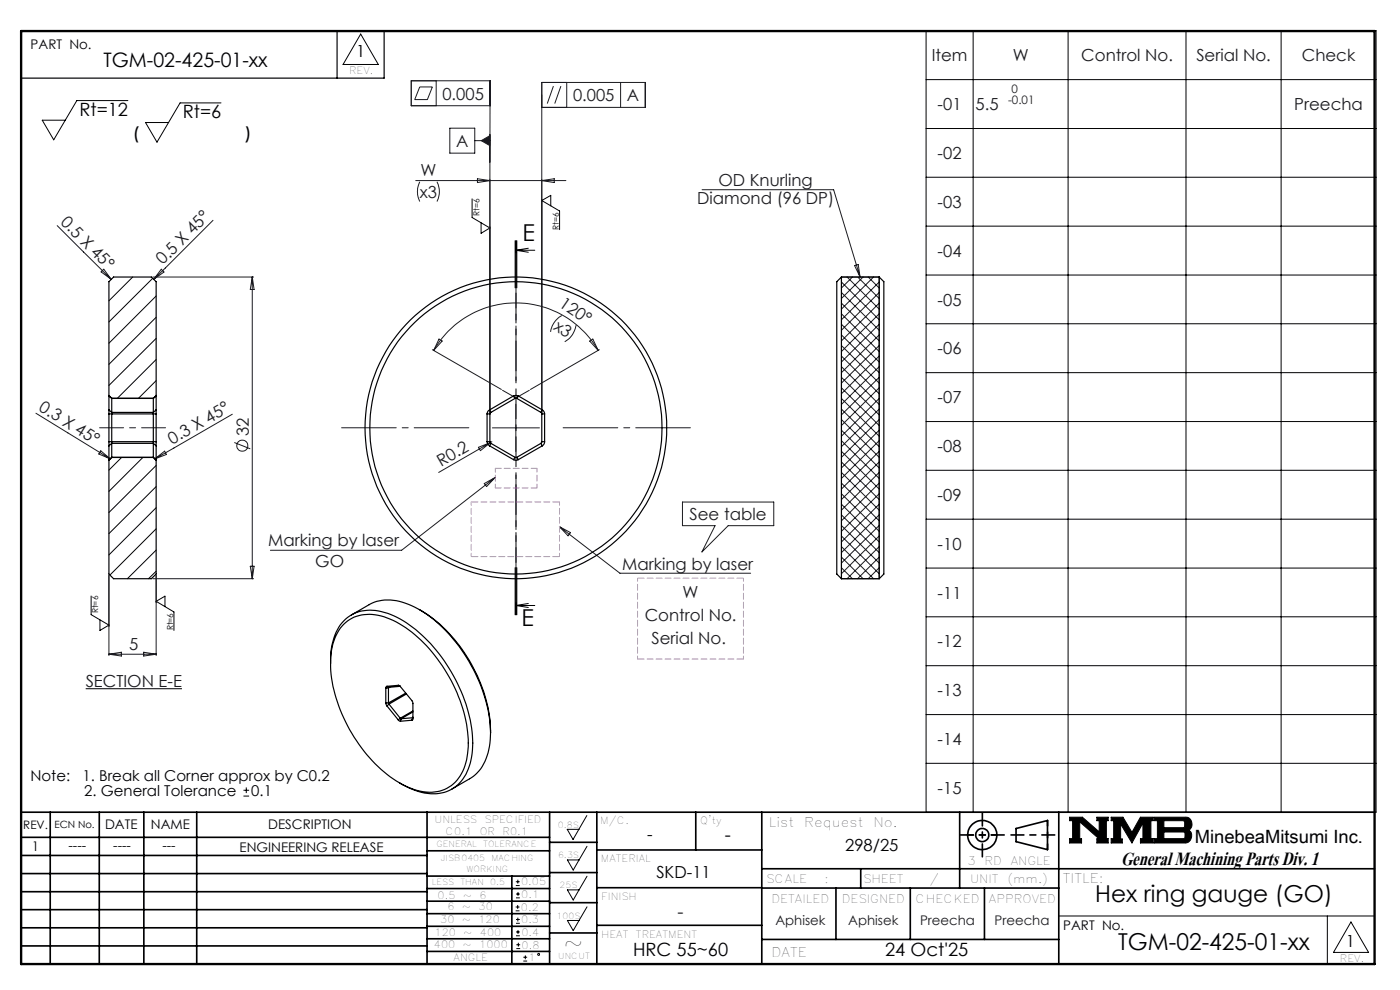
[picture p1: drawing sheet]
<svg xmlns="http://www.w3.org/2000/svg" width="297mm" height="210mm" viewBox="0 0 297 210" stroke-linecap="round" stroke-linejoin="round" font-family="sans-serif">
<g fill="none" stroke="#000" stroke-width=".21">
<path d="M76.5 7.2l3.8 6.5h-7.5zM196.5 6.5h95.4v165.8h-95.4zM196.5 16.9h95.4M206.4 6.5v165.8M226.6 6.5v165.8M251.6 6.5v165.8M271.8 6.5v165.8M27.1 21.3h-10.8l-4.9 8.4-2.4-4.2h4.9M46.9 21.8h-8.7l-4.9 8.4-2.4-4.2h4.9M196.5 27.3h95.4M196.5 37.6h95.4M100.2 42.2v3.9l3.7 2.3-1.8 1.1v-2.2"/>
<path d="M103.9 48.1v39.4M109.3 51.1v10M109.4 53.1h4.1M109.4 53.1l2.7 .4M109.5 51.1v10M109.6 51.1v10M112.1 52.7l-2.7 .4M114.9 42.3v45.2M116.8 43.7v-2.3l-1.9 1.1 3.8 2.3v3.9M196.5 48h95.4M196.5 58.3h95.4M196.5 68.7h95.4"/>
<path d="M196.5 79h95.4M196.5 89.4h95.4M196.5 99.8h95.4M196.5 110.1h95.4M19.3 126.4v4l3.8 2.2-1.9 1.1v-2.2M23.1 122.1v10.8M33.1 122.1v5.8M35 128.7v-2.2l-1.9 1.1 3.8 2.2v3.9M109.3 120.4v10M109.4 128.4h4.1M109.4 128.4l2.7 .5M109.5 120.4v10"/>
<path d="M109.6 120.4v10zM112.1 128l-2.7 .4M196.5 120.5h95.4M196.5 130.8h95.4M18.2 146.1h20.4M196.5 141.2h95.4M196.5 151.6h95.4M51.6 168.9h1.2M51.6 167.6h1.2M52.2 167v1.2M120.3 175.9h2.5l-1.2 2.2zM124.5 173l-1.7 2.9"/>
<path d="M124.5 179.5l-1.7 2.9M196.5 161.9h95.4M226.9 173.3h2.7l3.6 3.2v-2.4h-.5v-.8h2.4v.8h-.4v3.8h.4v.9h-2.4v-.9h.5l-4.1-3.6v3.6h.3v.9h-2.5v-.9h.6v-3.8h-.6zM235.7 173.3h2.5l1.9 3.3 1.8-3.3h2.8v.8h-.5v3.8h.5v.9h-2.8v-.9h.6v-3.3l-2.4 4.2-2.4-4v3.2h.4v.8h-2.4v-.9h.6v-3.8h-.6zM244.9 173.3h6.6a1.47 1.47 0 0 1 1.3 1.2 1.47 1.47 0 0 1-.7 1.6 1.48 1.48 0 0 1 .7 1.6 1.48 1.48 0 0 1-1.4 1.1h-6.5v-.9h.6v-3.8h-.6zM246.9 174.1h4.1l.3 .2v1l-.3 .3h-4.1zM246.9 176.5h4.2l.3 .3v.8l-.4 .3h-4.1zM109.4 193.2h.8M109.4 192.4h.8M109.4 187.8h.8M109.4 187h.8M109.5 198.5h.8"/>
<path d="M109.5 197.7h.8M109.5 195.9h.8M109.5 195h.8M109.5 190.5h.8M109.5 189.6h.8M109.8 192v.8M109.9 194.7v.8M109.9 186.6v.8M109.9 189.2v.8M109.9 197.3v.8M110 200v.8M120.4 182.4h2.4l-1.2 2.2z"/>
<path d="M120.4 188.8h2.4l-1.2 2.1zM120.4 195.3h2.4l-1.2 2.1zM124.5 185.9l-1.7 2.9M124.5 192.4l-1.7 2.9M224.6 194.3h67M281.6 194.3v10.2M286.6 195.6l3.7 6.4h-7.4zM109.5 201.2h.8M109.5 200.4h.8M111 203.9h.8M111 203.1h.8M111.4 202.7v.8"/>
<circle cx="114.3" cy="202.5" r=".2"/>
</g>
<g fill="none" stroke="#000" stroke-width=".35">
<path d="M4.5 172.3h287.1M4.5 177.6h112.1M10.7 172.3v32.2M21.1 172.3v32.2M30.5 172.3v32.2M41.7 172.3v32.2M90.6 172.3v32.2M116.6 172.3v32.2M116.6 178.7h10M126.6 172.3v32.2M147.6 172.3v8M161.6 172.3v32.2"/>
<path d="M203.6 172.3v16.1M215.5 175.7l6.7-1.6v6.1l-6.7-1.7zM224.6 172.3v32.2M4.5 185.3h86.1M4.5 181.5h86.1M4.5 189.2h86.1M4.5 193h86.1M4.5 196.8h86.1M90.6 199.1h26M90.6 193.8h26M90.6 188.5h26M90.6 191.2h26"/>
<path d="M90.6 180.5h26M90.6 185.8h26M90.6 196.5h26M108.6 185.8v18.5M116.6 185.1h10M116.6 191.5h10M116.6 197.9h10M126.6 196.3h35M126.6 188.3h35M126.6 180.3h35M161.6 184.3h130M161.6 199.3h63"/>
<path d="M161.6 188.4h63M177.3 188.4v10.9M182.6 184.3v4.1M193.1 188.4v10.9M208.8 188.4v10.9M4.5 200.7h86.1M90.6 201.8h26"/>
<circle cx="208.4" cy="177.1" r="3.1"/>
<circle cx="208.4" cy="177.1" r="1.4"/>
</g>
<path d="M4.5 6.6h287.1" fill="none" stroke="#000" stroke-width=".21" stroke-dasharray="6.3 1.3 1.3 1.3" stroke-dashoffset="1.9"/>
<path d="M71.5 6.6v10M81.5 6.6v10h-77" fill="none" stroke="#000" stroke-width=".25"/>
<path d="M205.3 177.1h6.2M222.2 174v6.2" fill="none" stroke="#000" stroke-width=".35" stroke-dasharray="15.2 1.3 1.3 1.3" stroke-dashoffset="14.1"/>
<path d="M203.8 177.1h9.2M208.4 172.5v9.2M214.5 177.1h9.3" fill="none" stroke="#000" stroke-width=".35" stroke-dasharray="15.2 1.3 1.3 1.3" stroke-dashoffset="12.5"/>
<path d="M4.5 6.6h287.1v197.9h-287.1z" fill="none" stroke="#000" stroke-width=".5"/>
<path d="M226.9 173.3v.8h.6v3.8h-.6v.9h2.5v-.9h-.3v-3.6l4.1 3.6h-.5v.9h2.4v-.9h-.4v-3.8h.4v-.8h-2.4v.8h.5v2.4l-3.6-3.2zM235.7 173.3v.8h.6v3.8h-.6v.9h2.4v-.8h-.4v-3.2l2.4 4 2.4-4.2v3.3h-.6v.9h2.8v-.9h-.5v-3.8h.5v-.8h-2.8l-1.8 3.3-1.9-3.3zM246.9 176.5h4.2l.3 .2v1l-.3 .2h-4.2zM244.9 173.3v.8h.6v3.8h-.6v.9h6.9l.7-.5 .3-.9-.1-.7-.6-.6a1.48 1.48 0 0 0 .7-1.6 1.48 1.48 0 0 0-1.3-1.2zM246.9 174.1h4.1l.3 .2v1.1l-.2 .2h-4.2z" fill-rule="evenodd" fill="#000"/>
<g fill="none" stroke="#191924" stroke-width=".21">
<path d="M89 18.4h2.7l-1 2.7h-2.7zM92.5 17.1v5.3M117.4 18.3l-1.3 3.7M119 18.3l-1.3 3.7M120.2 17.5v5.3M131.7 17.5v5.3M88.2 38.3h31.9M89 38.6a4.7 4.7 0 0 0 0 4.1M92.7 38.6l.1 .2a4.6 4.6 0 0 1-.1 3.9M95.4 27.2h5.3v5.3h-5.3zM100.7 29.8h3.2M101.3 37.9l2.6 .4-2.6 .4z"/>
<path d="M102.1 29.8l1.8-1v2.1zM104 22.4h-16.8v-5.3h16.8l-.1 70.7M114.9 22.8h22v-5.3h-22v70.3M114.9 38.3l2.7-.4v.8zM12.1 47.9l11.5 11.4M22 57.1l1.6 2.2-2.2-1.6zM32.4 58.8h21.4M34.2 57.1l.6 .6-2.2 1.6zM45.2 46.7l-12.6 12.6M53.5 58.8v64M53.5 58.8l.4 2.6h-.8zM148.9 40.2h27.9l5.7 18.6"/>
<path d="M178.5 58.8h8v64h-8zM178.5 59.8l8 8M178.6 58.8h-.1M179.7 58.8l6.8 6.8M180.8 58.8l-2.3 2.3M181.3 56.3l.8-.2 .4 2.7zM182.1 58.9l4.4 4.4M183.1 58.8l-4.6 4.5M184.2 58.8l2.3 2.3M185.3 58.8l-6.8 6.8M186.4 58.8h.1M186.5 59.8l-8 8"/>
<path d="M91.7 74.2l14.7 8.4M92 74.3a20.2 20.2 0 0 1 34.9 0M93.1 71.9l.7 .4-1.8 2zM119.2 66.9a4.7 4.7 0 0 0-2.4 3.5M122.2 69l-.2 .9a4.6 4.6 0 0 1-2.2 2.6M125.1 72.3l.7-.4 1.1 2.4zM127.1 74.2l-14.6 8.4M178.5 77.8l8 8M178.5 75.5l8 8M178.5 73.3l8 8M178.5 71l8 8M178.5 68.8l8 8"/>
<path d="M178.5 66.6l8 8M178.5 64.3l8 8M178.5 62l8 8.1M186.5 62l-8 8.1M186.5 64.3l-8 8M186.5 66.6l-8 8M186.5 68.8l-8 8M186.5 71l-8 8M186.5 73.3l-8 8M186.5 75.5l-8 8M186.5 77.8l-8 8M7.6 87.7l15.8 9.7"/>
<path d="M21.4 95.6l2 1.8-2.4-1.1zM32.8 97.4l2.1-1.7 .4 .7zM49.3 87.9l-16.5 9.5M49.7 93.9l3.4 1.3M101.5 94.9l2.5-1-2.1 1.7zM104 93.9l-10.9 6.3M104.4 93.7l-.4 .2M104.5 90.8h9.9M106.6 82.8l3 1.7M109.4 85.8v10M112.3 82.8l-3 1.7M178.5 98l8 8"/>
<path d="M178.5 95.7l8 8M178.5 93.5l8 8M178.5 91.3l8 8M178.5 89l8 8M178.5 86.8l8 7.9M178.5 84.5l8 8M178.5 82.3l8 8M178.5 80l8 8M186.5 80l-8 8M186.5 82.3l-8 8M186.5 84.5l-8 8M186.5 86.8l-8 7.9"/>
<path d="M186.5 89l-8 8M186.5 91.3l-8 8M186.5 93.5l-8 8M186.5 95.7l-8 8M186.5 98l-8 8M102.7 102.6l2.4-1.3-1.9 1.9zM105.1 101.3l-19.9 15.4h-27.8M118.7 111.7l12.8 9.9h27.7M118.7 111.7l2.3 1.3-.5 .7zM144.8 106.5h19.3v5h-9.6l-5.6 5.6 2.8-5.6h-6.9zM178.5 118.2l4.6 4.6M178.5 115.9l6.8 6.9"/>
<path d="M178.5 113.7l8 8M178.5 111.5l8 7.9M178.5 109.2l8 8M178.5 107l8 8M178.5 104.7l8 8M178.5 102.5l8 8M178.5 100.2l8 8M186.5 100.2l-8 8M186.5 102.5l-8 8M186.5 104.7l-8 8M186.5 107l-8 8M186.5 109.2l-8 8"/>
<path d="M186.5 111.5l-8 7.9M186.5 113.7l-8 8M186.5 115.9l-6.8 6.9M186.5 118.2l-4.6 4.6M23.1 122.1v17M23.1 138.8h10M23.1 138.8l2.7-.4v.8zM30.5 138.4l2.6 .4-2.6 .4zM32.4 122.8h21.4M33.1 122.1v17M53.1 120.1h.8l-.4 2.7zM178.5 122.7l.1 .1"/>
<path d="M178.5 120.4l2.3 2.4M186.5 120.4l-2.3 2.4M186.5 122.7l-.1 .1"/>
<circle cx="51.4" cy="94.6" r="1.18"/>
</g>
<path d="M109.5 51.1v79.3" fill="none" stroke="#000" stroke-width=".21" stroke-dasharray="6.3 1.3 1.3 1.3" stroke-dashoffset="-.9"/>
<path d="M99.5 90.7h-27M109.5 80.7v-27M119.5 90.7h27M109.5 100.7v27" fill="none" stroke="#191924" stroke-width=".21" stroke-dasharray="15.2 1.3 1.3 1.3" stroke-dashoffset="3.6"/>
<path d="M21.1 90.7h14" fill="none" stroke="#191924" stroke-width=".21" stroke-dasharray="15.2 1.3 1.3 1.3" stroke-dashoffset="10.1"/>
<path d="M105.1 99.3h8.8M105.1 103.5h8.8" fill="none" stroke="#f0f" stroke-width=".21" stroke-dasharray="1.3 .6"/>
<path d="M105.1 99.3v4.2M113.9 99.3v4.2" fill="none" stroke="#f0f" stroke-width=".21" stroke-dasharray="1.3 .6" stroke-dashoffset=".5"/>
<path d="M100 106.5h18.7M100 118.1h18.7" fill="none" stroke="#f0f" stroke-width=".21" stroke-dasharray="1.3 .6" stroke-dashoffset="-.2"/>
<path d="M100 106.5v11.6M118.7 106.5v11.6M135.3 122.7v17.1M157.7 122.7v17.1" fill="none" stroke="#f0f" stroke-width=".21" stroke-dasharray="1.3 .6" stroke-dashoffset=".6"/>
<path d="M135.3 122.7h22.4M135.3 139.8h22.4" fill="none" stroke="#f0f" stroke-width=".21" stroke-dasharray="1.3 .6" stroke-dashoffset="-.1"/>
<path d="M102.1 29.8l1.8-1v2.1z" fill="#191924"/>
<g fill="none" stroke="#000" stroke-width=".25">
<path d="M178.5 58.8v64M178.5 58.8l-1 1v62l1 1M178.5 58.8h8M186.5 58.8v64M186.5 58.8l1 1v62l-1 1M23.1 97.5v.1M23.1 83.9v.1M23.1 87v.8M23.1 93.7v.9M23.1 93.7h10M23.1 87.8h10M23.1 83.9v-24.1l1-1h8l1 1v24.1"/>
<path d="M23.1 97.6v24.2l1 1h8l1-1v-24.2M23.1 83.9l.6 .6M23.1 84v3M23.1 87.8v5.9M23.1 94.6v2.9M23.1 84l.6 .5M23.1 87l.6 .5M23.7 84.5h.1M23.7 97h.1M23.7 87.5v6.5M23.7 84.5h8.8M23.7 97l-.6 .6"/>
<path d="M23.7 97h8.8M23.7 97l-.6 .5M23.7 84.5v3M23.7 94v3M23.7 87.5h8.8M23.7 94h8.8M23.7 94l-.6 .6M32.5 84.5h.1M32.5 97h.1M32.5 87.5v6.5M32.5 97l.6 .6M32.5 97l.6 .5"/>
<path d="M32.5 84.5v3M32.5 94v3M32.5 94l.6 .6M33.1 83.9v.1M33.1 97.5v.1M33.1 87v.8M33.1 93.7v.9M33.1 84v3M33.1 87.8v5.9M33.1 94.6v2.9M33.1 83.9l-.6 .6M33.1 84l-.6 .5"/>
<path d="M33.1 87l-.6 .5M103.3 93.7l.2 .5 .4 .4M103.3 93.7h.6M103.3 87.8v5.9M103.3 87.8h.6M103.9 87l-.4 .3-.2 .5M103.9 94.6l5 2.9M103.9 87l.2 .5M103.9 93.7l.2 .3M103.9 87.8v5.9M104.1 87.5l-.2 .3M104.1 94l-.2 .6"/>
<path d="M104.1 94l5.2 3M108.9 97.5l.4 .1 .7-.1M108.9 84h1.1M108.9 84l-5 3M108.9 84l.4 .5M109.3 97h.3M109.3 84.5h.3M109.3 97l-.4 .5M109.3 84.5l-5.2 3M109.6 97l.4 .5M109.6 84.5l5.2 3M110 84l5 3"/>
<path d="M110 84l-.4 .5M114.8 87.5l.1 .3M114.8 94l.2 .6M114.8 94l-5.2 3M114.9 93.7l-.1 .3M114.9 93.7h.6M114.9 87.8h.6M114.9 87.8v5.9M115 87l.4 .3 .1 .5M115 94.6l-5 2.9M115 87l-.2 .5M115.5 93.7l-.1 .5-.4 .4"/>
<path d="M115.5 87.8v5.9M72.9 132.4a8.6 8.6 0 0 1 9.9-1.1 29 29 0 0 1 13.4 14 25.4 25.4 0 0 1 2.8 15.9 7.9 7.9 0 0 1-7.3 6.9 15.6 15.6 0 0 1-10.2-4.3 33 33 0 0 1-11.4-22.3 12 12 0 0 1 2.8-9.1zM74.5 130.4l3.8-2.1a9.8 9.8 0 0 1 9 .2 29.2 29.2 0 0 1 12.7 12.7 31 31 0 0 1 4.1 14.2M89 129.3a32 32 0 0 1 14.3 20 23.6 23.6 0 0 1 .8 6.1M178.5 122.8h8M70.1 140.7a12 12 0 0 1 3.2-9.4 8.9 8.9 0 0 1 9.6-1 28.6 28.6 0 0 1 12.8 12.2 29.4 29.4 0 0 1 4.5 17.3 9.3 9.3 0 0 1-5.4 8.1 11.4 11.4 0 0 1-9.6-1.6l-.5-.3M81.8 149.1l.3 .6M81.8 145.9v3.2M81.8 145.9h.6M81.8 149.1h.6M82.1 145.6l-.3 .3M82.1 149.7l2.4 3"/>
<path d="M82.1 145.6l.4 .2M82.4 149.1l.1 .3M82.4 145.9v3.2M82.5 145.8l-.1 .1M82.5 149.4l-.4 .3M82.5 149.4l2.4 3M82.7 145.8l-.3 .1M84.5 152.7l.4 .3M84.5 145.4l.4 .2 2.7 3.3v3.7l-.2 .2M84.5 145.4l-2.4 .2M84.5 145.4l.4 .1M84.9 152.4l.2 .1"/>
<path d="M84.9 145.6l-2.4 .2M84.9 152.4l-.4 .3M85.1 152.5l-.2 .5M86.1 147l-3.7 2.1M86.2 147.2l-3.7 2.2M87.4 152.8l-2.5 .2M87.5 152.3l-.1 .5M87.5 152.3l-2.4 .2M87.6 152.1l-.1 .2M87.6 152.2l-.1 .1M87.6 151l-2.5 1.5M87.6 150.8l-2.7 1.6"/>
<path d="M104.1 155.4a11.4 11.4 0 0 1-3.7 9.3l-4.6 2.7"/>
<circle cx="109.4" cy="90.8" r="32"/>
<circle cx="109.4" cy="90.7" r="31"/>
</g>
<g fill="none" stroke="#000" stroke-width=".21">
<path d="M28.2 58.8l-5.1 5M32.4 59l-9.3 9.3M33.1 62.8l-10 10M33.1 67.3l-10 10M33.1 71.8l-10 10M33.1 76.3l-8.2 8.2M25.8 97l-2.7 2.7M30.3 97l-7.2 7.2M33.1 80.7l-3.7 3.8M33.1 98.7l-10 10M33.1 103.2l-10 10M33.1 107.7l-10 10"/>
<path d="M33.1 112.2l-9.8 9.8M33.1 116.7l-6.1 6.1M33.1 121.2l-1.6 1.6"/>
</g>
<text font-size="6.2" x="237.8" y="183.6">General Machining Parts Div. 1</text>
<g font-size="4.9">
<text x="110.8" y="51">E</text>
<text x="110.6" y="132.9">E</text>
<text x="232.4" y="191.4">Hex ring gauge (GO)</text>
<text x="119.6" y="201.8">~</text>
<text x="237.2" y="201.5">TGM-02-425-01-xx</text>
</g>
<text font-size="4.2" x="22" y="14.3">TGM-02-425-01-xx</text>
<g font-size="3.9">
<text x="16.9" y="24.6">Rt=12</text>
<text x="38.8" y="25.1">Rt=6</text>
<text x="153.8" y="178.4">-</text>
<text x="253.5" y="178.9">MinebeaMitsumi Inc.</text>
<text x="134.3" y="202.9">HRC 55~60</text>
<text x="187.8" y="202.9">24 Oct'25</text>
</g>
<text font-size="3.9" fill="#191924" x="143.7" y="194.6">-</text>
<g font-size="3.6">
<text x="28.1" y="29.4">(</text>
<text x="51.8" y="29.4">)</text>
</g>
<g font-size="3.5">
<text x="75.6" y="12.1">1</text>
<text x="137.3" y="178.2">-</text>
<text x="179.3" y="180.5">298/25</text>
<text x="139.2" y="186.3">SKD-11</text>
<text x="285.5" y="200.9">1</text>
</g>
<g font-size="3.5" fill="#191924">
<text x="197.7" y="13">Item</text>
<text x="214.8" y="13">W</text>
<text x="229.4" y="13">Control No.</text>
<text x="253.8" y="13">Serial No.</text>
<text x="276.2" y="13">Check</text>
<text x="93.9" y="21.1">0.005</text>
<text x="121.6" y="21.4">0.005</text>
<text x="133" y="21.4">A</text>
<text x="198.9" y="23.4">-01</text>
<text x="207" y="23.4">5.5</text>
<text x="274.6" y="23.4">Preecha</text>
<text x="96.8" y="31.2">A</text>
<text x="198.9" y="33.7">-02</text>
<text x="89.1" y="42">x3</text>
<text x="89.2" y="37.2">W</text>
<text x="152.4" y="39.4">OD Knurling</text>
<text x="12.7" y="47.3" transform="rotate(45 12.7 47.3)">0.5 X 45°</text>
<text x="147.9" y="43.3">Diamond (96 DP)</text>
<text x="198.9" y="44.1">-03</text>
<text x="34.6" y="56.3" transform="rotate(-45 34.6 56.3)">0.5 X 45°</text>
<text x="198.9" y="54.5">-04</text>
<text x="118.4" y="64.8" transform="rotate(34 118.4 64.8)">120°</text>
<text x="198.9" y="64.8">-05</text>
<text x="117.2" y="69.8" transform="rotate(34 117.2 69.8)">x3</text>
<text x="198.9" y="75.2">-06</text>
<text x="8" y="87" transform="rotate(32 8 87)">0.3 X 45°</text>
<text x="198.9" y="85.5">-07</text>
<text x="36.5" y="94.3" transform="rotate(-30 36.5 94.3)">0.3 X 45°</text>
<text x="52.8" y="92.6" transform="rotate(-90 52.8 92.6)">32</text>
<text x="198.9" y="95.9">-08</text>
<text x="93.6" y="99.1" transform="rotate(-30 93.6 99.1)">R0.2</text>
<text x="198.9" y="106.3">-09</text>
<text x="146.3" y="110.3">See table</text>
<text x="56.9" y="115.9">Marking by laser</text>
<text x="198.9" y="116.6">-10</text>
<text x="66.9" y="120.2">GO</text>
<text x="132" y="120.8">Marking by laser</text>
<text x="136.8" y="131.7">Control No.</text>
<text x="144.8" y="127">W</text>
<text x="198.9" y="127">-11</text>
<text x="27.4" y="138">5</text>
<text x="138.2" y="136.6">Serial No.</text>
<text x="198.9" y="137.3">-12</text>
<text x="18.2" y="145.7">SECTION E-E</text>
<text x="198.9" y="147.7">-13</text>
<text x="198.9" y="158.1">-14</text>
<text x="198.9" y="168.4">-15</text>
</g>
<g font-size="3.2">
<text x="6.5" y="165.7">Note:</text>
<text x="17.5" y="165.7">1. Break all Corner approx by C0.2</text>
<text x="17.9" y="168.8">2. General Tolerance</text>
<text x="53.3" y="168.8">0.1</text>
</g>
<g font-size="2.8">
<text x="6.5" y="10.4">PART No.</text>
<text x="22.3" y="175.9">DATE</text>
<text x="32" y="175.9">NAME</text>
<text x="56.9" y="175.9">DESCRIPTION</text>
<text x="163.1" y="175.4">List</text>
<text x="170.6" y="175.4">Request</text>
<text x="185.3" y="175.4">No.</text>
<text x="6.8" y="180.6">1</text>
<text x="14.5" y="180.3">----</text>
<text x="24" y="180.3">----</text>
<text x="34.5" y="180.3">---</text>
<text x="50.8" y="180.7">ENGINEERING RELEASE</text>
<text x="225.5" y="187.3">TITLE:</text>
<text x="225.6" y="197.2">PART No.</text>
<text x="163.7" y="203">DATE</text>
</g>
<g font-size="2.8" fill="#191924">
<text x="164.5" y="196.1">Aphisek</text>
<text x="179.9" y="196.1">Aphisek</text>
<text x="195.2" y="196.1">Preecha</text>
<text x="211" y="196.1">Preecha</text>
</g>
<g font-size="2.5" fill="#191924">
<text x="213.9" y="22.1">-0.01</text>
<text x="214.6" y="19.6">0</text>
</g>
<g font-size="2.5">
<text x="4.9" y="175.9">REV.</text>
<text x="205.2" y="183.6">3</text>
<text x="208.9" y="183.6">RD</text>
<text x="214.4" y="183.6">ANGLE</text>
<text x="162.5" y="187.3">SCALE</text>
<text x="163.7" y="191.5">DETAILED</text>
<text x="174.9" y="187.3">:</text>
<text x="178.6" y="191.5">DESIGNED</text>
<text x="183.1" y="187.3">SHEET</text>
<text x="194.2" y="191.5">CHECKED</text>
<text x="197.2" y="187.3">/</text>
<text x="205.8" y="187.3">UNIT</text>
<text x="209.8" y="191.5">APPROVED</text>
<text x="213.7" y="187.3">(mm.)</text>
</g>
<g font-size="2.1">
<text x="74.1" y="15.7">REV.</text>
<text x="11.6" y="175.6">ECN No.</text>
<text x="92.2" y="174.5">UNLESS</text>
<text x="94.5" y="177.1">C0.1</text>
<text x="101.8" y="177.1">OR</text>
<text x="102.8" y="174.5">SPECIFIED</text>
<text x="106.6" y="177.1">R0.1</text>
<text x="127.3" y="174.7">M/C.</text>
<text x="148.6" y="174.8">Q'ty</text>
<text x="127.5" y="182.8">MATERIAL</text>
<text x="92.8" y="190.8">0.5</text>
<text x="98.2" y="190.8">~</text>
<text x="101.7" y="190.8">6</text>
<text x="110.6" y="187.8">0.05</text>
<text x="110.6" y="190.4">0.1</text>
<text x="127.6" y="190.9">FINISH</text>
<text x="93.4" y="195.7">30</text>
<text x="94.9" y="193">6</text>
<text x="98" y="195.7">~</text>
<text x="98" y="193">~</text>
<text x="101.5" y="195.7">120</text>
<text x="101.5" y="193">30</text>
<text x="110.5" y="193.2">0.2</text>
<text x="110.6" y="195.9">0.3</text>
<text x="92.1" y="201.1">400</text>
<text x="92.2" y="198.6">120</text>
<text x="96.2" y="203.9">ANGLE</text>
<text x="98.2" y="201.1">~</text>
<text x="98.3" y="198.6">~</text>
<text x="101.7" y="201.1">1000</text>
<text x="101.8" y="198.6">400</text>
<text x="110.6" y="198.5">0.4</text>
<text x="110.7" y="201.2">0.8</text>
<text x="112.1" y="203.9">1</text>
<text x="127.6" y="199">HEAT</text>
<text x="134.9" y="199">TREATMENT</text>
<text x="284.3" y="204.1">REV.</text>
</g>
<g font-size="1.8">
<text x="101.7" y="45.9" transform="rotate(-90 101.7 45.9)">Rt=6</text>
<text x="118.6" y="48.7" transform="rotate(-90 118.6 48.7)">Rt=6</text>
<text x="20.9" y="130.1" transform="rotate(-90 20.9 130.1)">Rt=6</text>
<text x="36.7" y="133.7" transform="rotate(-90 36.7 133.7)">Rt=6</text>
<text x="92.6" y="179.7">GENERAL</text>
<text x="102.5" y="179.7">TOLERANCE</text>
<text x="118.4" y="175.6">0.8S</text>
<text x="93.5" y="182.6">JISB0405</text>
<text x="99" y="185">WORKING</text>
<text x="104.3" y="182.6">MACHING</text>
<text x="118.4" y="182.1">6.3S</text>
<text x="91.6" y="187.6">LESS</text>
<text x="97.7" y="187.6">THAN</text>
<text x="104" y="187.6">0.5</text>
<text x="118.7" y="188.4">25S</text>
<text x="118.1" y="194.9">100S</text>
<text x="118.4" y="203.4">UNCUT</text>
</g>
</svg>
